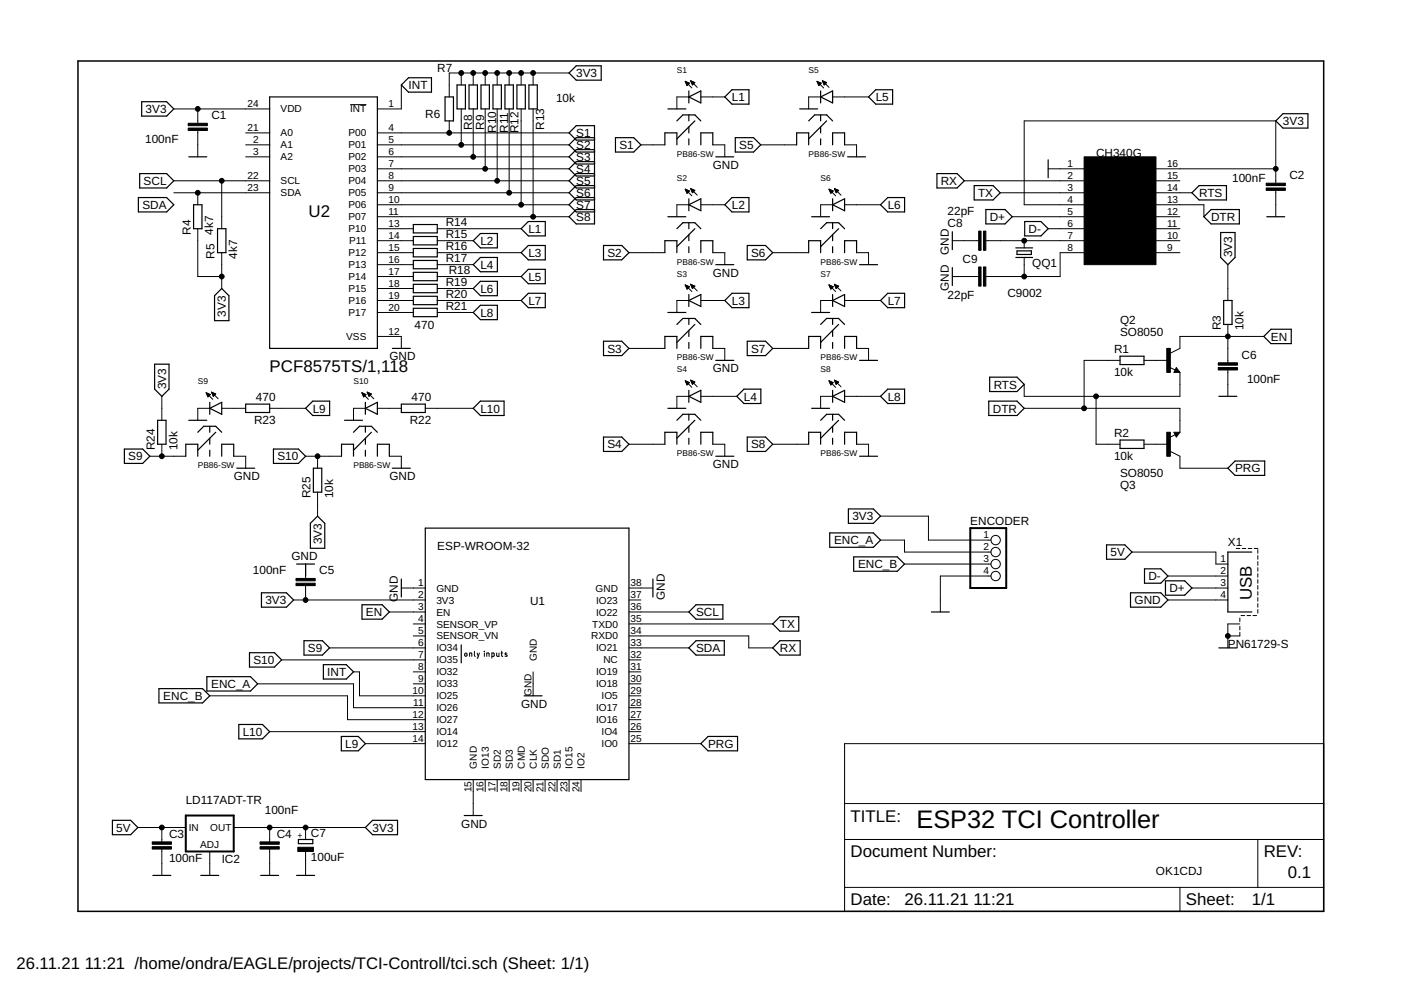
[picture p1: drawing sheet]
<svg xmlns="http://www.w3.org/2000/svg" width="297mm" height="210mm" viewBox="0 0 297 210" stroke-linecap="round" stroke-linejoin="round" font-family="sans-serif">
<g fill="#000" stroke="#000" stroke-width=".21">
<path d="M39.9 26.1h4.1v.5h-4.1zM39.9 27.2h4.1v.5h-4.1zM229.8 33.3h15.3v22.8h-15.3zM268.5 38.8h4v.5h-4zM268.5 39.9h4v.5h-4zM207.5 49h.5v4.1h-.5zM207.5 56.6h.5v4.1h-.5zM208.5 49h.5v4.1h-.5zM208.5 56.6h.5v4.1h-.5zM247.4 73.9h.7v5.1h-.7zM258.3 76.9h4.1v.5h-4.1zM258.3 77.9h4.1v.5h-4.1z"/>
<path d="M247.4 91.7h.7v5h-.7zM62.8 122.6h4v.5h-4zM62.8 123.7h4v.5h-4zM32.3 179.5h4v.5h-4zM32.3 178.5h4v.5h-4zM55.1 179.5h4.1v.5h-4.1zM55.1 178.5h4.1v.5h-4.1zM63.1 179.6h3.3v.9h-3.3z"/>
</g>
<g fill="none" stroke="#000" stroke-width=".21">
<path d="M85.1 18v5.1h-5.1M97.8 15.5v2.5M100.3 15.5v2.5M102.9 15.5v2.5M105.4 15.5v2.5M107.9 15.5v2.5M110.5 15.5v2.5M113 15.5v2.5M120.6 15.5h-25.4v5.1M145.3 17.3l1.4 1.3M145.3 17.3l.9 .3-.5 .5zM145.3 17.4h.3"/>
<path d="M145.4 17.5h.5M145.4 17.6h.7M145.5 17.7h.6M145.5 17.9h.4M145.6 18h.2M145.6 18.1h.1M146.4 17.1l1.4 1.4M146.4 17.1l.9 .4M146.4 17.1l.4 .9 .5-.5M146.4 17.1h.1M146.5 17.3h.2M146.5 17.4h.5"/>
<path d="M146.6 17.5h.7M146.6 17.6h.6M146.7 17.7h.4M146.7 17.9h.3M146.8 18h.1M173.2 17.3l1.4 1.3M173.2 17.3l.9 .3-.5 .5zM173.3 17.4h.2M173.3 17.5h.5M173.4 17.6h.7M173.4 17.7h.6M173.5 17.9h.4"/>
<path d="M173.5 18h.3M173.6 18.1h.1M174.4 17.1h.1M174.4 17.1l1.4 1.4M174.4 17.1l.9 .4M174.4 17.1l.4 .9 .5-.5M174.4 17.3h.3M174.5 17.4h.4M174.5 17.5h.7M174.6 17.6h.5M174.6 17.7h.4M174.7 17.9h.2"/>
<path d="M174.7 18h.1M36.9 38.3l20.3 .1M36.9 23.1h20.3M41.9 23.1v3M41.9 27.7v5.6M47 38.3v10.2M52.1 30.7h5.1M52.1 33.3h5.1M52.1 28.2h5.1M57.2 23.1h.1M57.2 28.2h.1M74.2 22.2h3.5"/>
<path d="M95.2 25.6v2.6M97.8 23.1v7.6M100.3 23.1v10.2M102.9 23.1v12.7M105.4 23.1v15.2M107.9 23.1v17.8M110.5 23.1v20.3M113 23.1v22.9M120.6 28.2h-40.6M120.6 30.7h-40.6M120.6 33.3h-40.6M120.6 35.8h-40.6"/>
<path d="M120.6 38.3l-40.6 .1M135.9 30.7h5.1M146 20.6h-2.5v2.5M146.4 40l1.4 1.4M146.4 40l.9 .4-.5 .5zM148.6 20.6h5.1M151.1 30.7h2.6v2.6M161.3 30.7h7.6M174 20.6h-2.6v2.5M176.5 20.6h7.6M176.9 40l1.4 1.4M176.9 40l.9 .4-.5 .5z"/>
<path d="M179.1 30.7h2.5v2.6M204.4 38.3h25.4M222.2 35.8h7.6M245.1 35.8h25.4M245.1 38.3h5.1M270.5 38.8v-13.2h-53.4v17.8h12.7M36.9 40.9h20.3M41.9 48.5v10.1h5.1M41.9 40.9v2.5M47 53.6v7.6M87.6 48.5h-7.6M87.6 51l-7.6 .1"/>
<path d="M87.6 53.6h-7.6M87.6 56.1h-7.6M87.6 58.6l-7.6 .1M92.7 48.5h17.8M92.7 51h7.6M92.7 53.6h17.8M92.7 56.1h7.6M92.7 58.6h17.8M120.6 40.9h-40.6M120.6 43.4h-40.6M120.6 46h-40.6M133.3 53.6h7.7"/>
<path d="M145.3 40.1l1.4 1.4M145.3 40.1l.9 .4-.5 .5zM145.3 40.2h.1M145.4 40.3h.3M145.4 40.4h.6M145.5 40.5h.6M145.5 40.7h.5M145.6 40.8h.3M145.6 40.9h.2M146 43.4h-2.5v2.6M146.5 40h.1M146.5 40.2h.4"/>
<path d="M146.6 40.3h.6M146.6 40.4h.7M146.7 40.5h.5M146.7 40.7h.3M146.8 40.8h.1M148.6 43.4h5.1M151.1 53.6h2.6v2.5M163.8 53.6h7.6M175.8 40.1l1.4 1.4M175.8 40.1l.9 .4-.6 .5zM175.8 40.2h.1M175.8 40.3h.4"/>
<path d="M175.9 40.4h.6M175.9 40.5h.7M176 40.7h.5M176 40.8h.4M176.1 40.9h.1M176.5 43.4h-2.5v2.6M176.9 40h.2M177 40.2h.4M177 40.3h.6M177.1 40.4h.6M177.1 40.5h.5M177.2 40.7h.3"/>
<path d="M177.2 40.8h.2M179.1 43.4h7.6M181.6 53.6h2.5v2.5M201.9 51h5.6M201.9 58.6h5.6M209 51h20.8M212.1 40.9h17.7M214.6 46h15.2M217.1 51v1.6M217.1 54.6v4M222.2 48.5h7.6M229.8 53.6h-5v5h-15.8"/>
<path d="M245.1 40.9h7.6M245.1 43.4h10.1v2.6M245.1 46h5.1M245.1 48.5h5.1M245.1 51h5.1M245.1 53.6h5.1M260.3 56.1v7.6M270.5 40.4v5.6M80 71.4l5.1-.1v2.6M87.6 61.2h-7.6M87.6 63.7h-7.6M87.6 66.3h-7.6"/>
<path d="M92.7 61.2h7.6M92.7 63.7h17.8M92.7 66.3h7.6M133.3 73.9h7.7M145.3 60.4l1.4 1.4M145.3 60.4h.1M145.3 60.4l.9 .4-.5 .5M145.3 60.4l.4 .9M145.4 60.6h.2M145.4 60.7h.5M145.5 60.8h.7M145.5 60.9h.6"/>
<path d="M145.5 61h.4M145.6 61.2h.2M145.6 61.3h.1M146 63.7h-2.5v2.6M146.4 60.3l1.4 1.4M146.4 60.3l.9 .4M146.4 60.3l.4 .9M146.4 60.3h.1M146.5 60.4h.2M146.5 60.6h.5M146.6 60.7h.7M146.6 60.8h.6"/>
<path d="M146.7 60.9h.4M146.7 61h.3M146.8 61.2h.1M147.3 60.7l-.5 .5M148.6 63.7h5.1M151.1 73.9h2.6v2.5M163.8 73.9h7.6M175.8 60.4h.1M175.8 60.4l1.4 1.4M175.8 60.4l.9 .4-.6 .5M175.8 60.4l.3 .9M175.8 60.6h.3"/>
<path d="M175.9 60.7h.5M175.9 60.8h.7M176 60.9h.5M176 61h.4M176.1 61.2h.2M176.1 61.3h.1M176.5 63.7h-2.5v2.6M176.9 60.3h.1M176.9 60.3l1.4 1.4M176.9 60.3l.9 .4M176.9 60.3l.4 .9M177 60.4h.2"/>
<path d="M177 60.6h.5M177.1 60.7h.7M177.1 60.8h.6M177.2 60.9h.3M177.2 61h.2M177.3 61.2h.1M177.8 60.7l-.5 .5M179.1 63.7h7.6M181.6 73.9h2.5v2.5M237.5 76.4h-7.7v10.2M242.5 76.4h5.1M247.9 77.9l1.3 .6"/>
<path d="M249.4 77.9l.8 1.1h-1.3zM250.2 79v5h-33.1v-2.5M260.3 68.8v8.1M260.3 78.4v5.6M267.9 71.3h-17.7v2.6l-2.1 1M31.8 96.7h7.6M34.3 84v5.1M34.3 94.2v2.5M43.7 83.3l1.4 1.4M43.7 83.3l.9 .4-.5 .5zM43.7 83.4h.2M43.8 83.5h.4"/>
<path d="M43.8 83.6h.6M43.9 83.7h.6M43.9 83.8h.5M44 83.9h.3M44 84.1h.2M44.5 86.6h-2.6v2.5M44.9 83.1l1.3 1.4M44.9 83.1l.8 .4-.5 .5zM44.9 83.2h.1M44.9 83.4h.4M45 83.5h.6M45 83.6h.7"/>
<path d="M45.1 83.7h.5M45.1 83.8h.3M45.2 83.9h.1M47 86.6h5.1M49.6 96.7h2.5v2.6M57.2 86.6h7.6M64.8 96.7h7.6M67.3 96.7v2.6M76.7 83.3l1.4 1.4M76.7 83.3l.9 .4-.5 .5zM76.8 83.4h.1M76.8 83.5h.4"/>
<path d="M76.9 83.6h.5M76.9 83.7h.7M77 83.8h.4M77 83.9h.3M77.1 84.1h.1M77.5 86.6h-2.5v2.5M77.9 83.1l1.3 1.4M77.9 83.1l.8 .4-.5 .5zM77.9 83.2h.2M78 83.4h.3M78 83.5h.6M78 83.6h.7"/>
<path d="M78.1 83.7h.5M78.1 83.8h.3M78.2 83.9h.1M80 86.6h5.1M82.5 96.7h2.6v2.6M90.2 86.6h10.1M133.3 94.2h7.7M145.3 80.7l1.4 1.4M145.3 80.7l.9 .4-.5 .5zM145.3 80.8h.2M145.4 80.9h.4M145.4 81.1h.6"/>
<path d="M145.5 81.2h.6M145.5 81.3h.5M145.6 81.4h.3M145.6 81.5h.2M146 84h-2.5v2.6M146.4 80.6l1.4 1.4M146.4 80.6l.9 .4-.5 .5zM146.5 80.7h.1M146.5 80.8h.4M146.6 80.9h.6M146.6 81.1h.7M146.7 81.2h.4"/>
<path d="M146.7 81.3h.3M146.8 81.4h.1M148.6 84h7.6M151.1 94.2h2.6v2.5M163.8 94.2h7.6M175.8 80.7l1.4 1.4M175.8 80.7l.9 .4-.6 .5zM175.8 80.8h.2M175.9 80.9h.3M175.9 81.1h.6M176 81.2h.6M176 81.3h.5"/>
<path d="M176.1 81.4h.2M176.1 81.5h.1M176.5 84h-2.5v2.6M176.9 80.6l1.4 1.4M176.9 80.6l.9 .4-.5 .5zM176.9 80.7h.2M177 80.8h.4M177 80.9h.7M177.1 81.1h.6M177.1 81.2h.5M177.2 81.3h.3M177.2 81.4h.2"/>
<path d="M179.1 84h7.6M181.6 94.2h2.5v2.5M217.1 86.6h33.1v5.1M232.4 84v10.2h5.1M242.5 94.2h5.1M248.1 95.7l2.1 1v2.6h10.1M248.9 91.7h1.3l-.8 1zM249.2 92.2l-1.3 .6M64.8 119.6v3M67.3 104.4v5M186.7 114.5h5.1v2.6h18.3M186.7 109.4h10.1v5.1h13.3"/>
<path d="M191.8 119.6h18.3M240 117.1h17.8v2.5h2.5M262.1 116.3h.8M263.4 116.3h.7M264.6 116.3h.8M265.9 116.3h.8M266.7 116.5v.8M266.7 117.8v.8M266.7 119.1v.7M59.7 139.9h30.5M62.3 127.2h27.9M64.8 124.2v3"/>
<path d="M69.9 137.4h20.3M82.5 129.8h7.7M85.1 124.7h5.1M87.6 132.3h2.6M87.6 134.8h2.6M99.6 139.2v-.7h.4v.7M100.6 138.1v.9l.2 .2M101.2 138.5l.2 .7M101.6 138.5l-.3 1h-.1M102.7 138.1h.1M102.7 138.5v.7M103.2 139.2v-.7h.5v.7"/>
<path d="M104.3 139.2l.5-.1-.1-.6h-.4v1M105.3 138.5v.5l.2 .2h.3v-.7M106.2 138.5h.4M106.4 138.1v1l.2 .1M107.5 138.5l-.4 .1 .4 .4-.1 .2-.3-.1M133.3 124.7h5.1M133.3 127.2h2.6M133.3 129.8h12.7M133.3 132.3h30.5M133.3 134.8h25.4v2.6h5.1M133.3 137.4h12.7M133.3 139.9h2.6"/>
<path d="M210.1 122.1h-10.7v7.7M247.6 127.2h12.7M247.6 122.1h12.7M252.7 124.7h7.6M262.9 132.3h-2.6v5.1M262.9 134.1v.7h-2.6M262.9 131v.8M262.9 132.8v.8M263.1 130.5h.8M264.4 130.5h.8M265.7 130.5h.7M266.7 120.4v.7"/>
<path d="M266.7 121.6v.8M266.7 122.9v.8M266.7 124.2v.7M266.7 125.4v.8M266.7 126.7v.8M266.7 128v.7M266.7 129.2v.8M44.5 147.5h29.2v5.1h16.5M54.6 145h20.4v5.1h15.2M57.2 155.1h33M75 142.5h1.2v5h14M77.5 157.7h12.7"/>
<path d="M87.6 142.5h2.6M87.6 145h2.6M113 142.5v5M133.3 142.5h2.6M133.3 145h2.6M133.3 147.5h2.6M133.3 150.1h2.6M133.3 152.6h2.6M133.3 155.1h2.6M133.3 157.7h15.3M179.1 157.7h101.5v35.5h-101.5zM29.2 175.5h10.2"/>
<path d="M34.3 175.5v3M49.6 175.5h27.9M57.2 175.5v3M64.8 175.5v2.5M100.3 165.3v7.6M102.9 165.3v2.5M105.4 165.3v2.5M107.9 165.3v2.5M110.5 165.3v2.5M113 165.3v2.5M115.6 165.3v2.5M118.1 165.3v2.5"/>
<path d="M120.6 165.3v2.5M123.2 165.3v2.5M179.1 178h101.5M179.1 170.4h101.5M266.7 178v10.2M34.3 180v5.6M44.5 180.5v5.1M57.2 180v5.6M64.8 180.5v5.1M179.1 188.2h101.5M250.2 188.2v5"/>
<circle cx="211.1" cy="119.6" r=".99"/>
<circle cx="211.1" cy="114.5" r=".99"/>
<circle cx="211.1" cy="117.1" r=".99"/>
<circle cx="98.7" cy="138.8" r=".32"/>
<circle cx="211.1" cy="122.1" r=".99"/>
</g>
<g fill="none" stroke="#000" stroke-width=".25">
<path d="M85.1 18l1.5-1.5h4.9v3h-4.9zM96.9 18h1.8v5.1h-1.8zM99.4 18h1.8v5.1h-1.8zM102 18h1.8v5.1h-1.8zM104.5 18h1.8v5.1h-1.8zM107.1 18h1.7v5.1h-1.7zM109.6 18h1.8v5.1h-1.8zM112.1 18h1.8v5.1h-1.8zM120.6 15.5l1.6-1.6h5.3v3.1h-5.3zM146 19.3v2.5M174 19.3v2.5M185.7 19h3.6v3.1h-3.6l-1.6-1.5z"/>
<path d="M29.6 36.8h5.7l1.6 1.5-1.6 1.6h-5.7zM30 21.6h5.3l1.6 1.5-1.6 1.5h-5.3zM40 33.3h3.8M57.2 20.6h22.8v53.3h-22.8zM94.4 20.6h1.7v5h-1.7zM126 36.8h-3.8l-1.6 1.5 1.6 1.6h3.8M126 39.3h-3.8l-1.6 1.6 1.6 1.5h3.8M126 29.2h-3.8l-1.6 1.5 1.6 1.5h3.8M126 29.7h-3.8l-1.6-1.5 1.6-1.6h3.8v20.9h-3.8l-1.6-1.5 1.6-1.6h3.8M126 34.3h-3.8l-1.6 1.5 1.6 1.5h3.8M126 31.7h-3.8l-1.6 1.6 1.6 1.5h3.8M130.5 29.2h3.9l1.5 1.5-1.5 1.5h-3.9z"/>
<path d="M141 30.7v-2.5h2.5v2.5M141.6 23.1h3.8M143.5 25.6l1.3-1.2h2.5l1.3 1.2M146 24.4v1.2M146 26.9v1.3M146 29.4v1.3M146 20.6l2.6-1.3v2.5zM147.3 25.6l-3.8 3.8M148.6 30.7v-2.5h2.5v2.5M151.8 33.3h3.8M153.7 20.6l1.5-1.6h3.6v3.1h-3.6zM155.9 29.2h3.9l1.5 1.5-1.5 1.5h-3.9z"/>
<path d="M168.9 30.7v-2.5h2.5v2.5M169.5 23.1h3.9M171.4 25.6l1.3-1.2h2.6l1.2 1.2M174 24.4v1.2M174 26.9v1.3M174 29.4v1.3M174 20.6l2.5-1.3v2.5zM175.3 25.6l-3.9 3.8M176.5 30.7v-2.5h2.6v2.5M179.7 33.3h3.8M198.6 36.8h4.3l1.5 1.5-1.5 1.6h-4.3zM206.5 39.3h4l1.6 1.6-1.6 1.5h-4z"/>
<path d="M222.2 33.9v3.8M270.5 25.6l1.5-1.5h5.3v3.1h-5.3zM29.3 41.9h6l1.6 1.5-1.6 1.5h-6zM41 43.4h1.8v5.1h-1.8zM46.1 48.5h1.8v5.1h-1.8zM87.6 47.6h5.1v1.8h-5.1zM87.6 50.1h5.1v1.8h-5.1zM87.6 52.7h5.1v1.8h-5.1zM87.6 55.2h5.1v1.8h-5.1zM87.6 57.7h5.1v1.8h-5.1zM101.9 49.5h3.6v3.1h-3.6l-1.6-1.6zM101.9 54.6h3.6v3h-3.6l-1.6-1.5z"/>
<path d="M110.5 58.6l1.5-1.5h3.6v3.1h-3.6zM112 47h3.6v3h-3.6l-1.5-1.5zM112 52h3.6v3.1h-3.6l-1.5-1.5zM126 41.9h-3.8l-1.6 1.5 1.6 1.5h3.8M128 52h3.8l1.5 1.6-1.5 1.5h-3.8zM141 53.6v-2.6h2.5v2.6M141.6 46h3.8M143.5 48.5l1.3-1.3h2.5l1.3 1.3M146 42.1v2.6M146 47.2v1.3M146 49.8v1.2M146 52.3v1.3"/>
<path d="M146 43.4l2.6-1.3v2.6zM147.3 48.5l-3.8 3.8M148.6 53.6v-2.6h2.5v2.6M151.8 56.1h3.8M155.2 41.9h3.6v3h-3.6l-1.5-1.5zM158.4 52h3.9l1.5 1.6-1.5 1.5h-3.9zM171.4 53.6v-2.6h2.6v2.6M172.1 46h3.8M174 48.5l1.3-1.3h2.5l1.3 1.3M176.5 42.1v2.6M176.5 47.2v1.3M176.5 49.8v1.2"/>
<path d="M176.5 52.3v1.3M176.5 43.4l2.6-1.3v2.6zM177.8 48.5l-3.8 3.8M179.1 53.6v-2.6h2.5v2.6M182.2 56.1h3.9M188.2 41.9h3.6v3h-3.6l-1.5-1.5zM201.9 49.1v3.8M201.9 56.7v3.8M209 44.4h4.1l1.5 1.6-1.5 1.5h-4.1zM215.4 52.6h3.5M215.4 54.6h3.5M215.6 53.2h3.1v.8h-3.1z"/>
<path d="M217.3 47h3.4l1.5 1.5-1.5 1.5h-3.4zM252.7 40.9l1.5-1.6h5.8v3.1h-5.8zM255.2 46l1.6-1.6h6v3.1h-6zM258.8 49.3h3.1v5.3l-1.6 1.5-1.5-1.5zM268.6 46h3.8M32.8 77.2h3v5.3l-1.5 1.5-1.5-1.5zM47 61.2l1.5 1.5v5.3h-3v-5.3zM83.2 73.9h3.8M87.6 60.3h5.1v1.8h-5.1zM87.6 62.8h5.1v1.8h-5.1zM87.6 65.4h5.1v1.7h-5.1zM100.3 61.2l1.6-1.6h3.6v3.1h-3.6z"/>
<path d="M100.3 66.3l1.6-1.6h3.6v3.1h-3.6zM110.5 63.7l1.5-1.5h3.6v3h-3.6zM128 72.3h3.8l1.5 1.6-1.5 1.5h-3.8zM141 73.9v-2.6h2.5v2.6M141.6 66.3h3.8M143.5 68.8l1.3-1.3h2.5l1.3 1.3M146 62.4v2.6M146 67.5v1.3M146 70.1v1.2M146 72.6v1.3M146 63.7l2.6-1.3v2.6zM147.3 68.8l-3.8 3.8"/>
<path d="M148.6 73.9v-2.6h2.5v2.6M151.8 76.4h3.8M153.7 63.7l1.5-1.5h3.6v3h-3.6zM158.4 72.3h3.9l1.5 1.6-1.5 1.5h-3.9zM171.4 73.9v-2.6h2.6v2.6M172.1 66.3h3.8M174 68.8l1.3-1.3h2.5l1.3 1.3M176.5 62.4v2.6M176.5 67.5v1.3M176.5 70.1v1.2M176.5 72.6v1.3M176.5 63.7l2.6-1.3v2.6z"/>
<path d="M177.8 68.8l-3.8 3.8M179.1 73.9v-2.6h2.5v2.6M182.2 76.4h3.9M188.2 62.2h3.6v3h-3.6l-1.5-1.5zM209.8 80h5.8l1.5 1.5-1.5 1.5h-5.8zM237.5 75.5h5v1.8h-5zM249.4 78.4l.1 .3h-.3l.2-.5 .5 .6h-.7M259.4 63.7h1.8v5.1h-1.8zM267.9 71.3l1.6-1.5h4.3v3.1h-4.3zM26.4 95.2h3.8l1.6 1.5-1.6 1.6h-3.8zM33.4 89.1h1.8v5.1h-1.8zM39.4 96.7v-2.5h2.5v2.5"/>
<path d="M40 89.1h3.8M41.9 91.7l1.3-1.3h2.5l1.3 1.3M44.5 85.3v2.5M44.5 90.4v1.3M44.5 92.9v1.3M44.5 95.5v1.2M44.5 86.6l2.5-1.3v2.5zM45.7 91.7l-3.8 3.8M47 96.7v-2.5h2.6v2.5M50.2 99.3h3.8M52.1 85.7h5.1v1.8h-5.1zM58 95.2h5.3l1.5 1.5-1.5 1.6h-5.3z"/>
<path d="M64.8 86.6l1.5-1.6h3.6v3.1h-3.6zM66.4 99.3h1.8v5.1h-1.8zM72.4 96.7v-2.5h2.6v2.5M73 89.1h3.9M75 91.7l1.2-1.3h2.5l1.3 1.3M77.5 86.6l2.5-1.3v2.5zM77.5 85.3v2.5M77.5 90.4v1.3M77.5 92.9v1.3M77.5 95.5v1.2M78.7 91.7l-3.7 3.8M80 96.7v-2.5h2.5v2.5"/>
<path d="M83.2 99.3h3.8M85.1 85.7h5.1v1.8h-5.1zM100.3 86.6l1.6-1.6h5v3.1h-5zM128 92.7h3.8l1.5 1.5-1.5 1.5h-3.8zM141 94.2v-2.5h2.5v2.5M141.6 86.6h3.8M143.5 89.1l1.3-1.3h2.5l1.3 1.3M146 82.8v2.5M146 87.8v1.3M146 90.4v1.3M146 92.9v1.3M146 84l2.6-1.2v2.5z"/>
<path d="M147.3 89.1l-3.8 3.8M148.6 94.2v-2.5h2.5v2.5M151.8 96.7h3.8M157.7 82.5h3.6v3.1h-3.6l-1.5-1.6zM158.4 92.7h3.9l1.5 1.5-1.5 1.5h-3.9zM171.4 94.2v-2.5h2.6v2.5M172.1 86.6h3.8M174 89.1l1.3-1.3h2.5l1.3 1.3M176.5 82.8v2.5M176.5 87.8v1.3M176.5 90.4v1.3M176.5 92.9v1.3"/>
<path d="M176.5 84l2.6-1.2v2.5zM177.8 89.1l-3.8 3.8M179.1 94.2v-2.5h2.5v2.5M182.2 96.7h3.9M186.7 84l1.5-1.5h3.6v3.1h-3.6zM209.6 85h6l1.5 1.6-1.5 1.5h-6zM237.5 93.3h5v1.8h-5zM249.2 91.8h.7l-.5 .6-.2-.5h.3l-.1 .3M258.4 84h3.8M260.3 99.3l1.6-1.6h6.2v3.1h-6.2zM62.9 119.6h3.8M67.3 109.4l1.6 1.6v5.2h-3.1v-5.2z"/>
<path d="M90.2 112h43.1v53.3h-43.1zM175.9 113h9.3l1.5 1.5-1.5 1.5h-9.3zM179.9 107.9h5.3l1.5 1.5-1.5 1.6h-5.3zM181 118.1h9.2l1.6 1.5-1.6 1.5h-9.2zM234.6 115.5h3.9l1.5 1.6-1.5 1.5h-3.9zM265.4 117.1h-5.1v12.7h5.1M52.9 138.4h5.3l1.5 1.5-1.5 1.5h-5.3zM55.4 125.7h5.3l1.6 1.5-1.6 1.5h-5.3zM64.5 135.8h3.8l1.6 1.6-1.6 1.5h-3.8zM76.8 128.2h4.2l1.5 1.6-1.5 1.5h-4.2zM85.1 122.8v3.8M97.8 136.7v3.8"/>
<path d="M138.4 122.8v3.8M146 137.4l1.6-1.6h6v3.1h-6zM146 129.8l1.6-1.6h5.7v3.1h-5.7zM163.8 132.3l1.6-1.5h4v3h-4zM165.4 135.8h4.3v3.1h-4.3l-1.6-1.5zM197.5 129.8h3.8M239.7 125.7h6.4l1.5 1.5-1.5 1.5h-6.4zM242.7 120.6h3.4l1.5 1.5-1.5 1.6h-3.4zM247.1 123.1h4.1l1.5 1.6-1.5 1.5h-4.1zM258.4 137.4h3.8M33.7 146h9.2l1.6 1.5-1.6 1.5h-9.2zM43.9 143.5h9.2l1.5 1.5-1.5 1.5h-9.2z"/>
<path d="M50.6 153.6h5l1.6 1.5-1.6 1.6h-5zM68.6 140.9h4.8l1.6 1.6-1.6 1.5h-4.8zM72.4 156.1h3.6l1.5 1.6-1.5 1.5h-3.6zM111.1 147.5h3.8M150.1 156.1h6.3v3.1h-6.3l-1.5-1.5zM23.8 173.9h3.9l1.5 1.6-1.5 1.5h-3.9zM63.3 178h3v.9h-3zM79 173.9h5.3v3.1h-5.3l-1.5-1.5zM98.4 172.9h3.8M32.4 185.6h3.8M42.6 185.6h3.8M55.3 185.6h3.8"/>
<path d="M62.9 185.6h3.8"/>
</g>
<path d="M205.7 112h7.6v12.7h-7.6zM39.4 172.9h10.2v7.6h-10.2z" fill="none" stroke="#000" stroke-width=".42"/>
<path d="M16.5 12.9h264.1v180.3h-264.1z" fill="none" stroke="#000" stroke-width=".32"/>
<g fill="#000" stroke="#000" stroke-width=".21">
<circle cx="97.8" cy="15.5" r=".51"/>
<circle cx="100.3" cy="15.5" r=".51"/>
<circle cx="102.9" cy="15.5" r=".51"/>
<circle cx="105.4" cy="15.5" r=".51"/>
<circle cx="107.9" cy="15.5" r=".51"/>
<circle cx="110.5" cy="15.5" r=".51"/>
<circle cx="113" cy="15.5" r=".51"/>
<circle cx="41.9" cy="23.1" r=".51"/>
<circle cx="47" cy="38.3" r=".51"/>
<circle cx="95.2" cy="28.2" r=".51"/>
<circle cx="97.8" cy="30.7" r=".51"/>
<circle cx="100.3" cy="33.3" r=".51"/>
<circle cx="102.9" cy="35.8" r=".51"/>
<circle cx="105.4" cy="38.3" r=".51"/>
<circle cx="270.5" cy="35.8" r=".51"/>
<circle cx="41.9" cy="40.9" r=".51"/>
<circle cx="47" cy="58.6" r=".51"/>
<circle cx="107.9" cy="40.9" r=".51"/>
<circle cx="110.5" cy="43.4" r=".51"/>
<circle cx="113" cy="46" r=".51"/>
<circle cx="217.1" cy="58.6" r=".51"/>
<circle cx="217.1" cy="51" r=".51"/>
<circle cx="260.3" cy="71.3" r=".51"/>
<circle cx="34.3" cy="96.7" r=".51"/>
<circle cx="67.3" cy="96.7" r=".51"/>
<circle cx="229.8" cy="86.6" r=".51"/>
<circle cx="232.4" cy="84" r=".51"/>
<circle cx="64.8" cy="127.2" r=".51"/>
<circle cx="260.3" cy="134.8" r=".51"/>
<circle cx="34.3" cy="175.5" r=".51"/>
<circle cx="57.2" cy="175.5" r=".51"/>
<circle cx="64.8" cy="175.5" r=".51"/>
</g>
<text font-size="5.4" x="194.3" y="175.5">ESP32 TCI Controller</text>
<g font-size="3.6">
<text x="65.4" y="45.9">U2</text>
<text x="57.2" y="79">PCF8575TS/1,118</text>
<text x="265.4" y="127.2" transform="rotate(-90 265.4 127.2)">USB</text>
<text x="180.3" y="174.2">TITLE:</text>
<text x="180.3" y="181.8">Document Number:</text>
<text x="267.9" y="181.8">REV:</text>
<text x="180.3" y="192">Date:</text>
<text x="191.8" y="192">26.11.21</text>
<text x="206.4" y="192">11:21</text>
<text x="251.4" y="192">Sheet:</text>
<text x="265.4" y="192">1/1</text>
<text x="273" y="186.2">0.1</text>
</g>
<g font-size="3.5">
<text x="3.5" y="205.4">26.11.21</text>
<text x="18" y="205.4">11:21 /home/ondra/EAGLE/projects/TCI-Controll/tci.sch (Sheet: 1/1)</text>
</g>
<g font-size="2.5">
<text x="92.7" y="15.2">R7</text>
<text x="122.2" y="16.4">3V3</text>
<text x="30.9" y="24">3V3</text>
<text x="86.6" y="18.9">INT</text>
<text x="117.9" y="21.6">10k</text>
<text x="155.2" y="21.4">L1</text>
<text x="185.7" y="21.4">L5</text>
<text x="44.8" y="25.2">C1</text>
<text x="90.2" y="25.1">R6</text>
<text x="100.1" y="27.5" transform="rotate(-90 100.1 27.5)">R8</text>
<text x="102.6" y="27.5" transform="rotate(-90 102.6 27.5)">R9</text>
<text x="105.2" y="28.2" transform="rotate(-90 105.2 28.2)">R10</text>
<text x="107.7" y="28.2" transform="rotate(-90 107.7 28.2)">R11</text>
<text x="110" y="28.3" transform="rotate(-90 110 28.3)">R12</text>
<text x="115.3" y="27.5" transform="rotate(-90 115.3 27.5)">R13</text>
<text x="122.2" y="29.1">S1</text>
<text x="272" y="26.5">3V3</text>
<text x="30.8" y="30.3">100nF</text>
<text x="122.2" y="31.6">S2</text>
<text x="122.2" y="34.1">S3</text>
<text x="131.3" y="31.6">S1</text>
<text x="151.1" y="35.8">GND</text>
<text x="156.7" y="31.6">S5</text>
<text x="232.4" y="33.2">CH340G</text>
<text x="30.5" y="39.2">SCL</text>
<text x="122.2" y="36.7">S4</text>
<text x="122.2" y="39.2">S5</text>
<text x="122.2" y="41.8">S6</text>
<text x="199.5" y="39.2">RX</text>
<text x="207.4" y="41.8">TX</text>
<text x="254.2" y="41.8">RTS</text>
<text x="261.2" y="38.6">100nF</text>
<text x="273.4" y="37.9">C2</text>
<text x="30.2" y="44.3">SDA</text>
<text x="94.5" y="48">R14</text>
<text x="122.2" y="44.3">S7</text>
<text x="122.2" y="46.8">S8</text>
<text x="155.2" y="44.3">L2</text>
<text x="188.2" y="44.3">L6</text>
<text x="200.9" y="45.6">22pF</text>
<text x="209.8" y="46.8">D+</text>
<text x="256.8" y="46.8">DTR</text>
<text x="40.4" y="49.8" transform="rotate(-90 40.4 49.8)">R4</text>
<text x="45.2" y="49.8" transform="rotate(-90 45.2 49.8)">4k7</text>
<text x="94.5" y="50.5">R15</text>
<text x="94.5" y="53">R16</text>
<text x="101.9" y="51.9">L2</text>
<text x="112" y="49.4">L1</text>
<text x="200.9" y="48.1">C8</text>
<text x="218.1" y="49.4">D-</text>
<text x="45.5" y="54.8" transform="rotate(-90 45.5 54.8)">R5</text>
<text x="50.3" y="54.8" transform="rotate(-90 50.3 54.8)">4k7</text>
<text x="94.5" y="55.6">R17</text>
<text x="95.1" y="58.1">R18</text>
<text x="101.9" y="57">L4</text>
<text x="112" y="54.5">L3</text>
<text x="112" y="59.5">L5</text>
<text x="128.8" y="54.5">S2</text>
<text x="151.1" y="58.6">GND</text>
<text x="159.3" y="54.5">S6</text>
<text x="201.2" y="54" transform="rotate(-90 201.2 54)">GND</text>
<text x="204.1" y="55.7">C9</text>
<text x="218.9" y="56.6">QQ1</text>
<text x="261.2" y="54.6" transform="rotate(-90 261.2 54.6)">3V3</text>
<text x="94.5" y="60.6">R19</text>
<text x="94.5" y="63.2">R20</text>
<text x="94.5" y="65.7">R21</text>
<text x="101.9" y="62.1">L6</text>
<text x="112" y="64.6">L7</text>
<text x="155.2" y="64.6">L3</text>
<text x="188.2" y="64.6">L7</text>
<text x="200.9" y="63.3">22pF</text>
<text x="201.2" y="61.6" transform="rotate(-90 201.2 61.6)">GND</text>
<text x="213.6" y="63">C9002</text>
<text x="47.9" y="67.1" transform="rotate(-90 47.9 67.1)">3V3</text>
<text x="87.9" y="69.8">470</text>
<text x="101.9" y="67.1">L8</text>
<text x="237.5" y="71.3">SO8050</text>
<text x="237.5" y="68.8">Q2</text>
<text x="258.8" y="70.1" transform="rotate(-90 258.8 70.1)">R3</text>
<text x="263.6" y="70.1" transform="rotate(-90 263.6 70.1)">10k</text>
<text x="82.6" y="76.4">GND</text>
<text x="128.8" y="74.8">S3</text>
<text x="159.3" y="74.8">S7</text>
<text x="236.2" y="74.9">R1</text>
<text x="263.2" y="76">C6</text>
<text x="269.5" y="72.2">EN</text>
<text x="35.2" y="82.5" transform="rotate(-90 35.2 82.5)">3V3</text>
<text x="151.1" y="79">GND</text>
<text x="210.7" y="82.4">RTS</text>
<text x="236.2" y="79.7">10k</text>
<text x="264.4" y="81.1">100nF</text>
<text x="53.9" y="89.9">R23</text>
<text x="54.3" y="85.1">470</text>
<text x="66.3" y="87.5">L9</text>
<text x="86.9" y="89.9">R22</text>
<text x="87.3" y="85.1">470</text>
<text x="101.9" y="87.5">L10</text>
<text x="157.7" y="84.9">L4</text>
<text x="188.2" y="84.9">L8</text>
<text x="210.5" y="87.5">DTR</text>
<text x="32.8" y="95.5" transform="rotate(-90 32.8 95.5)">R24</text>
<text x="37.6" y="95.5" transform="rotate(-90 37.6 95.5)">10k</text>
<text x="128.8" y="95.1">S4</text>
<text x="159.3" y="95.1">S8</text>
<text x="236.2" y="92.7">R2</text>
<text x="27.2" y="97.6">S9</text>
<text x="49.5" y="101.8">GND</text>
<text x="58.8" y="97.6">S10</text>
<text x="82.6" y="101.8">GND</text>
<text x="151.1" y="99.3">GND</text>
<text x="236.2" y="97.5">10k</text>
<text x="237.5" y="101.1">SO8050</text>
<text x="261.9" y="100.2">PRG</text>
<text x="65.8" y="105.6" transform="rotate(-90 65.8 105.6)">R25</text>
<text x="70.6" y="105.6" transform="rotate(-90 70.6 105.6)">10k</text>
<text x="237.5" y="103.6">Q3</text>
<text x="180.7" y="110.3">3V3</text>
<text x="205.7" y="111.3">ENCODER</text>
<text x="61.8" y="118.8">GND</text>
<text x="68.2" y="115.4" transform="rotate(-90 68.2 115.4)">3V3</text>
<text x="92.7" y="116.5">ESP-WROOM-32</text>
<text x="176.8" y="115.4">ENC_A</text>
<text x="235.4" y="117.9">5V</text>
<text x="260.3" y="115.8">X1</text>
<text x="53.6" y="121.7">100nF</text>
<text x="67.7" y="121.7">C5</text>
<text x="181.9" y="120.5">ENC_B</text>
<text x="243.5" y="123">D-</text>
<text x="247.9" y="125.6">D+</text>
<text x="56.3" y="128.1">3V3</text>
<text x="77.6" y="130.6">EN</text>
<text x="84.3" y="127.7" transform="rotate(-90 84.3 127.7)">GND</text>
<text x="112.4" y="128.2">U1</text>
<text x="141" y="127.2" transform="rotate(-90 141 127.2)">GND</text>
<text x="147.6" y="130.6">SCL</text>
<text x="240.6" y="128.1">GND</text>
<text x="165.3" y="133.2">TX</text>
<text x="260.3" y="137.4">PN61729-S</text>
<text x="53.7" y="140.8">S10</text>
<text x="65.3" y="138.3">S9</text>
<text x="69.4" y="143.3">INT</text>
<text x="147.6" y="138.3">SDA</text>
<text x="165.3" y="138.3">RX</text>
<text x="34.6" y="148.4">ENC_B</text>
<text x="44.8" y="145.9">ENC_A</text>
<text x="110.5" y="150.1">GND</text>
<text x="51.5" y="156">L10</text>
<text x="73.2" y="158.6">L9</text>
<text x="150.1" y="158.6">PRG</text>
<text x="39.4" y="170.4">LD117ADT-TR</text>
<text x="56.1" y="172.5">100nF</text>
<text x="24.7" y="176.3">5V</text>
<text x="35.8" y="177.6">C3</text>
<text x="58.7" y="177.6">C4</text>
<text x="65.9" y="177.5">C7</text>
<text x="79" y="176.3">3V3</text>
<text x="97.8" y="175.5">GND</text>
<text x="35.8" y="182.7">100nF</text>
<text x="47" y="183.1">IC2</text>
<text x="65.9" y="182.6">100uF</text>
<text x="245.1" y="185.6">OK1CDJ</text>
</g>
<g font-size="2.1">
<text x="52.5" y="22.7">24</text>
<text x="59.5" y="23.9">VDD</text>
<text x="74.2" y="23.9">INT</text>
<text x="82.4" y="22.7">1</text>
<text x="52.5" y="27.8">21</text>
<text x="59.5" y="28.9">A0</text>
<text x="73.9" y="28.9">P00</text>
<text x="82.4" y="27.8">4</text>
<text x="53.6" y="30.4">2</text>
<text x="53.6" y="32.9">3</text>
<text x="59.5" y="31.5">A1</text>
<text x="59.5" y="34">A2</text>
<text x="73.9" y="31.5">P01</text>
<text x="73.9" y="34">P02</text>
<text x="82.4" y="30.4">5</text>
<text x="82.4" y="32.9">6</text>
<text x="82.4" y="35.4">7</text>
<text x="226.3" y="35.4">1</text>
<text x="247.4" y="35.4">16</text>
<text x="52.5" y="38">22</text>
<text x="52.5" y="40.5">23</text>
<text x="59.5" y="39.1">SCL</text>
<text x="59.5" y="41.6">SDA</text>
<text x="73.9" y="36.5">P03</text>
<text x="73.9" y="39.1">P04</text>
<text x="73.9" y="41.6">P05</text>
<text x="82.4" y="38">8</text>
<text x="82.4" y="40.5">9</text>
<text x="226.3" y="38">2</text>
<text x="226.3" y="40.5">3</text>
<text x="247.4" y="40.5">14</text>
<text x="247.4" y="38">15</text>
<text x="73.9" y="44.2">P06</text>
<text x="73.9" y="46.7">P07</text>
<text x="82.4" y="43">10</text>
<text x="82.4" y="45.6">11</text>
<text x="226.3" y="43">4</text>
<text x="226.3" y="45.6">5</text>
<text x="247.4" y="45.6">12</text>
<text x="247.4" y="43">13</text>
<text x="73.9" y="49.2">P10</text>
<text x="74" y="51.8">P11</text>
<text x="82.4" y="48.1">13</text>
<text x="82.4" y="50.7">14</text>
<text x="82.4" y="53.2">15</text>
<text x="226.3" y="48.1">6</text>
<text x="226.3" y="50.7">7</text>
<text x="226.3" y="53.2">8</text>
<text x="247.4" y="53.2">9</text>
<text x="247.4" y="50.7">10</text>
<text x="247.4" y="48.1">11</text>
<text x="73.9" y="54.3">P12</text>
<text x="73.9" y="56.9">P13</text>
<text x="73.9" y="59.4">P14</text>
<text x="82.4" y="55.7">16</text>
<text x="82.4" y="58.3">17</text>
<text x="73.9" y="61.9">P15</text>
<text x="73.9" y="64.5">P16</text>
<text x="82.4" y="60.8">18</text>
<text x="82.4" y="63.4">19</text>
<text x="82.4" y="65.9">20</text>
<text x="73.9" y="67">P17</text>
<text x="82.4" y="71">12</text>
<text x="73.4" y="72.1">VSS</text>
<text x="208.6" y="114.2">1</text>
<text x="208.6" y="116.7">2</text>
<text x="208.6" y="119.2">3</text>
<text x="258.8" y="119.2">1</text>
<text x="88.6" y="124.3">1</text>
<text x="92.5" y="125.4">GND</text>
<text x="126.3" y="125.4">GND</text>
<text x="133.7" y="124.3">38</text>
<text x="208.6" y="121.8">4</text>
<text x="258.8" y="121.8">2</text>
<text x="258.8" y="124.3">3</text>
<text x="88.6" y="126.9">2</text>
<text x="88.6" y="129.4">3</text>
<text x="88.6" y="131.9">4</text>
<text x="92.5" y="128">3V3</text>
<text x="92.5" y="130.5">EN</text>
<text x="126.4" y="128">IO23</text>
<text x="126.4" y="130.5">IO22</text>
<text x="133.7" y="126.9">37</text>
<text x="133.7" y="129.4">36</text>
<text x="133.7" y="131.9">35</text>
<text x="258.8" y="126.9">4</text>
<text x="88.6" y="134.5">5</text>
<text x="88.6" y="137">6</text>
<text x="92.5" y="133">SENSOR_VP</text>
<text x="92.5" y="135.6">SENSOR_VN</text>
<text x="125.3" y="135.6">RXD0</text>
<text x="125.6" y="133">TXD0</text>
<text x="133.7" y="134.5">34</text>
<text x="133.7" y="137">33</text>
<text x="88.6" y="139.5">7</text>
<text x="88.6" y="142.1">8</text>
<text x="92.5" y="138.1">IO34</text>
<text x="92.5" y="140.7">IO35</text>
<text x="92.5" y="143.2">IO32</text>
<text x="113.8" y="140.1" transform="rotate(-90 113.8 140.1)">GND</text>
<text x="126.4" y="138.1">IO21</text>
<text x="126.4" y="143.2">IO19</text>
<text x="127.9" y="140.7">NC</text>
<text x="133.7" y="139.5">32</text>
<text x="133.7" y="142.1">31</text>
<text x="87.5" y="147.2">10</text>
<text x="87.6" y="149.7">11</text>
<text x="88.6" y="144.6">9</text>
<text x="92.5" y="145.7">IO33</text>
<text x="92.5" y="148.3">IO25</text>
<text x="112.7" y="147.5" transform="rotate(-90 112.7 147.5)">GND</text>
<text x="126.4" y="145.7">IO18</text>
<text x="127.6" y="148.3">IO5</text>
<text x="133.7" y="144.6">30</text>
<text x="133.7" y="147.2">29</text>
<text x="133.7" y="149.7">28</text>
<text x="87.5" y="152.2">12</text>
<text x="87.5" y="154.8">13</text>
<text x="92.5" y="150.8">IO26</text>
<text x="92.5" y="153.4">IO27</text>
<text x="92.5" y="155.9">IO14</text>
<text x="126.4" y="150.8">IO17</text>
<text x="126.4" y="153.4">IO16</text>
<text x="127.6" y="155.9">IO4</text>
<text x="133.7" y="152.2">27</text>
<text x="133.7" y="154.8">26</text>
<text x="87.5" y="157.3">14</text>
<text x="92.5" y="158.4">IO12</text>
<text x="127.6" y="158.4">IO0</text>
<text x="133.7" y="157.3">25</text>
<text x="101.1" y="163" transform="rotate(-90 101.1 163)">GND</text>
<text x="103.6" y="163" transform="rotate(-90 103.6 163)">IO13</text>
<text x="106.2" y="163" transform="rotate(-90 106.2 163)">SD2</text>
<text x="108.7" y="163" transform="rotate(-90 108.7 163)">SD3</text>
<text x="111.3" y="163" transform="rotate(-90 111.3 163)">CMD</text>
<text x="113.8" y="163" transform="rotate(-90 113.8 163)">CLK</text>
<text x="116.3" y="163" transform="rotate(-90 116.3 163)">SDO</text>
<text x="118.9" y="163" transform="rotate(-90 118.9 163)">SD1</text>
<text x="121.4" y="163" transform="rotate(-90 121.4 163)">IO15</text>
<text x="124" y="163" transform="rotate(-90 124 163)">IO2</text>
<text x="100" y="168" transform="rotate(-90 100 168)">15</text>
<text x="102.5" y="168" transform="rotate(-90 102.5 168)">16</text>
<text x="105.1" y="168" transform="rotate(-90 105.1 168)">17</text>
<text x="107.6" y="168" transform="rotate(-90 107.6 168)">18</text>
<text x="110.1" y="168" transform="rotate(-90 110.1 168)">19</text>
<text x="112.7" y="168" transform="rotate(-90 112.7 168)">20</text>
<text x="115.2" y="168" transform="rotate(-90 115.2 168)">21</text>
<text x="117.8" y="168" transform="rotate(-90 117.8 168)">22</text>
<text x="120.3" y="168" transform="rotate(-90 120.3 168)">23</text>
<text x="122.8" y="168" transform="rotate(-90 122.8 168)">24</text>
<text x="40" y="176.1">IN</text>
<text x="42.4" y="179.8">ADJ</text>
<text x="44.6" y="176.1">OUT</text>
</g>
<g font-size="1.8">
<text x="143.5" y="15.5">S1</text>
<text x="171.4" y="15.5">S5</text>
<text x="143.5" y="33.2">PB86-SW</text>
<text x="171.4" y="33.2">PB86-SW</text>
<text x="143.5" y="38.3">S2</text>
<text x="174" y="38.3">S6</text>
<text x="143.5" y="56.1">PB86-SW</text>
<text x="143.5" y="58.6">S3</text>
<text x="174" y="56.1">PB86-SW</text>
<text x="174" y="58.6">S7</text>
<text x="143.5" y="76.4">PB86-SW</text>
<text x="174" y="76.4">PB86-SW</text>
<text x="41.9" y="81.5">S9</text>
<text x="74.9" y="81.5">S10</text>
<text x="143.5" y="79">S4</text>
<text x="174" y="79">S8</text>
<text x="41.9" y="99.3">PB86-SW</text>
<text x="74.9" y="99.3">PB86-SW</text>
<text x="143.5" y="96.7">PB86-SW</text>
<text x="174" y="96.7">PB86-SW</text>
<text x="64.2" y="177.6" transform="rotate(-90 64.2 177.6)">+</text>
</g>
</svg>
